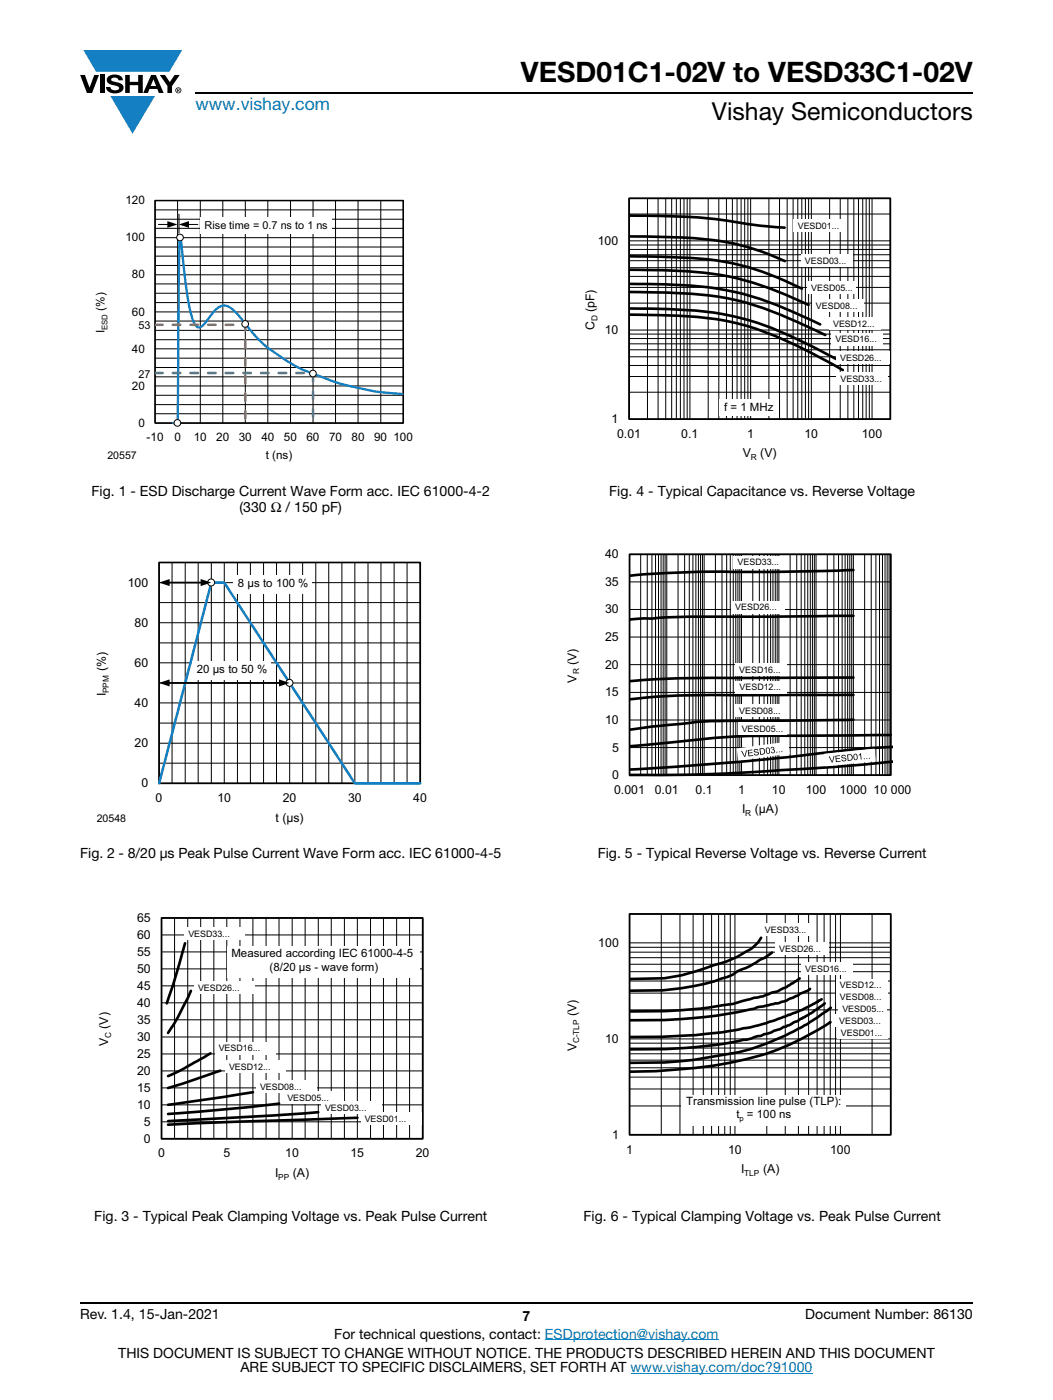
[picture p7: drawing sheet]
<svg xmlns="http://www.w3.org/2000/svg" width="210mm" height="279mm" viewBox="0 0 210 279" stroke-linecap="round" stroke-linejoin="round" font-family="sans-serif">
<g fill="#147fc3">
<path d="M16.6 10h19.7l-2.5 4.3h-1.2h-13.4z"/>
<path d="M22 19.2h8.9l-4.5 7.5z"/>
</g>
<g fill="#000">
<path d="M16 15h.9l1 2.5 .9-2.5h.9l-1.3 3.6h-1.1zM19.9 15h.9v3.6h-.9zM21.6 15.3a2.1 2.1 0 0 1 2.8 .3l.1 .4h-.9a.79 .79 0 0 0-.7-.5 .79 .79 0 0 0-.7 .4l.2 .3 1 .2a1.08 1.08 0 0 1 1.2 1 1.08 1.08 0 0 1-1.1 1.2 1.73 1.73 0 0 1-2.4-1.2h.9a.96 .96 0 0 0 .8 .6 .96 .96 0 0 0 1-.4 1.31 1.31 0 0 0-1.3-.6 1.03 1.03 0 0 1-1-.6 1.03 1.03 0 0 1 .1-1.1zM25 15h.9v1.3h1.7v-1.3h.9v3.6h-.9v-1.6h-1.7v1.6h-.9zM31.9 15h1l1 1.4 .9-1.4h1l-1.5 2.2v1.4h-.9v-1.4z"/>
<path d="M30.6 15.8l.5 1.4h-1zM30.1 15l-1.5 3.6h.9l.3-.8h1.6l.3 .8h.9l-1.5-3.6z"/>
<path d="M35.5 17.8h.2v.2h-.2zM35.3 17.7v.7h.2v-.3l.3 .3-.1-.3 .1-.2v-.2z"/>
<path d="M35.1 18a.46 .46 0 0 1 .9 0 .46 .46 0 0 1-.9 0zM35 18a.6 .6 0 0 0 1.2 0 .6 .6 0 0 0-1.2 0z"/>
</g>
<path d="M39 18.6h155M16 260h178" fill="none" stroke="#000" stroke-width=".36"/>
<path d="M108.7 267.4h34.6M125.8 274h36.2" fill="none" stroke="#007ec4" stroke-width=".2"/>
<g fill="none" stroke="#000" stroke-width=".2">
<path d="M30.9 58.5h49.5M30.9 56.7h49.5M30.9 53h49.5M30.9 51.1h49.5M30.9 49.3h49.5M30.9 45.6h49.5M30.9 43.8h49.5M30.9 41.9h49.5M30.9 40h49.5v44.4h-49.5zM30.9 54.8h49.5M30.9 47.4h49.5M35.4 40v44.4"/>
<path d="M39.9 40v44.4M44.4 40v44.4M48.9 40v44.4M53.4 40v44.4M57.9 40v44.4M62.4 40v44.4M66.9 40v44.4M71.4 40v44.4M75.9 40v44.4M30.9 78.9h49.5M30.9 75.2h49.5M30.9 73.3h49.5"/>
<path d="M30.9 71.5h49.5M30.9 67.8h49.5M30.9 65.9h49.5M30.9 64.1h49.5M30.9 60.4h49.5M30.9 77h49.5M30.9 69.6h49.5M30.9 62.2h49.5M30.9 82.6h49.5M30.9 80.8h49.5"/>
</g>
<path d="M30.9 40h49.5v44.4h-49.5z" fill="none" stroke="#000" stroke-width=".3"/>
<path d="M80.3 78.6a52.3 52.3 0 0 1-22.4-6.1l-4.5-3.1-.9-.7-1.8-1.9-3.6-4.3-.9-.9-.8-.5-.9-.1-.9 .3-.9 .9-2.4 2.8-.7 .3-.5-.3-.8-1.7-.7-3.1-1.7-12.8-.1 1.6-.1 5.5-.3 29.9h-.9" fill="none" stroke="#167fc3" stroke-width=".47"/>
<path d="M30.9 64.8h18v19.6" fill="none" stroke="#f16c22" stroke-width=".5" stroke-dasharray="1.5 2"/>
<path d="M30.9 74.4h31.5v10" fill="none" stroke="#49b84e" stroke-width=".5" stroke-dasharray="1.5 2"/>
<circle cx="35.4" cy="84.4" r=".66" fill="#fff"/>
<circle cx="35.4" cy="84.4" r=".66" fill="none" stroke="#000" stroke-width=".2"/>
<circle cx="35.9" cy="47.4" r=".66" fill="#fff"/>
<circle cx="35.9" cy="47.4" r=".66" fill="none" stroke="#000" stroke-width=".2"/>
<circle cx="48.9" cy="64.7" r=".66" fill="#fff"/>
<circle cx="48.9" cy="64.7" r=".66" fill="none" stroke="#000" stroke-width=".2"/>
<circle cx="62.4" cy="74.5" r=".66" fill="#fff"/>
<circle cx="62.4" cy="74.5" r=".66" fill="none" stroke="#000" stroke-width=".2"/>
<path d="M39.8 43.4h26.3v3.3h-26.3z" fill="#fff"/>
<g fill="none" stroke="#000" stroke-width=".2">
<path d="M31.5 44.8h2.2M35.7 42.7v3.9M37.3 44.8h2.2M31.7 112.3h52.1v44h-52.1zM31.7 116.3h52.1M34.3 112.3v44M36.9 112.3v44M39.5 112.3v44M42.1 112.3v44M44.7 112.3v44M47.3 112.3v44M49.9 112.3v44"/>
<path d="M52.6 112.3v44M55.1 112.3v44M57.8 112.3v44M60.3 112.3v44M63 112.3v44M65.6 112.3v44M68.2 112.3v44M70.8 112.3v44M73.4 112.3v44M76 112.3v44M78.6 112.3v44M81.2 112.3v44"/>
<path d="M31.7 136.3h52.1M31.7 128.3h52.1M31.7 120.3h52.1M31.7 132.3h52.1M31.7 124.3h52.1M31.7 152.3h52.1M31.7 144.3h52.1M31.7 148.3h52.1M31.7 140.3h52.1"/>
</g>
<path d="M33.4 44.1l2 .7-2 .7zM35.7 44.8l2-.7v1.4z" fill="#000"/>
<path d="M31.7 112.3h52.1v44h-52.1z" fill="none" stroke="#000" stroke-width=".34"/>
<path d="M31.7 156.3l10.4-40h2.6l26.1 40h13" fill="none" stroke="#147fc3" stroke-width=".51"/>
<circle cx="42.1" cy="116.3" r=".7" fill="#fff"/>
<circle cx="42.1" cy="116.3" r=".7" fill="none" stroke="#000" stroke-width=".2"/>
<circle cx="57.7" cy="136.3" r=".7" fill="#fff"/>
<circle cx="57.7" cy="136.3" r=".7" fill="none" stroke="#000" stroke-width=".2"/>
<path d="M33.5 116.3h6.9M33.5 136.3h22.5" fill="none" stroke="#000" stroke-width=".35"/>
<path d="M40 115.6l2.1 .7-2.1 .7zM55.6 135.6l2.2 .7-2.2 .7z" fill="#000"/>
<path d="M31.7 116.3l2.1-.7v1.4zM31.7 136.3l2.1-.7v1.4z" fill="#000"/>
<g fill="#fff">
<path d="M38.4 132h15.6v3.7h-15.6z"/>
<path d="M46.6 114.7h15.6v3.8h-15.6z"/>
</g>
<g fill="none" stroke="#000" stroke-width=".2">
<path d="M32.2 183.2h52.1v44.1h-52.1zM32.2 196.7h52.1M32.2 193.4h52.1M32.2 190h52.1M32.2 186.6h52.1M34.8 183.2v44.1M37.4 183.2v44.1M40 183.2v44.1M42.6 183.2v44.1M45.2 183.2v44.1M47.9 183.2v44.1M50.4 183.2v44.1"/>
<path d="M53.1 183.2v44.1M55.6 183.2v44.1M58.3 183.2v44.1M60.8 183.2v44.1M63.5 183.2v44.1M66.1 183.2v44.1M68.7 183.2v44.1M71.3 183.2v44.1M73.9 183.2v44.1M76.5 183.2v44.1M79.1 183.2v44.1M81.7 183.2v44.1"/>
<path d="M32.2 217.1h52.1M32.2 213.7h52.1M32.2 210.3h52.1M32.2 207h52.1M32.2 203.5h52.1M32.2 200.1h52.1M32.2 223.9h52.1M32.2 220.5h52.1"/>
</g>
<path d="M32.2 183.2h52.1v44.1h-52.1z" fill="none" stroke="#000" stroke-width=".35"/>
<path d="M36.9 188.3l-2 7-1.6 4.9M38.1 197.7l-1.1 2.2a41.7 41.7 0 0 1-3.5 6.2M42 210.2l-5.2 3-3.3 1.6M43.9 213.7l-10.4 3.4M50.4 218l-16.9 2.5M55.7 220.3l-9.7 1-12.5 1M63.5 222l-10.8 .7-19.2 1M71.3 223.1l-37.8 1.4" fill="none" stroke="#000" stroke-width=".53"/>
<g fill="#fff">
<path d="M45.3 188.9h38.4v6.3h-38.4z"/>
<path d="M71.9 222h12.1v2.5h-12.1z"/>
<path d="M64 219.9h12.1v2.5h-12.1z"/>
<path d="M56.5 217.8h12.1v2.5h-12.1z"/>
<path d="M51.1 215.7h12.1v2.4h-12.1z"/>
<path d="M44.9 211.5h12.1v2.5h-12.1z"/>
<path d="M42.8 207.9h12.1v2.5h-12.1z"/>
<path d="M38.7 195.8h12.1v2.5h-12.1z"/>
<path d="M36.8 185.1h12.1v2.4h-12.1z"/>
</g>
<g fill="none" stroke="#000" stroke-width=".2">
<path d="M125.5 39.6v44M125.5 39.6h52v44h-52M129.1 39.6v44M131.2 39.6v44M132.8 39.6v44M133.9 39.6v44M134.9 39.6v44M135.7 39.6v44M136.4 39.6v44M137 39.6v44M137.6 39.6v44M141.2 39.6v44"/>
<path d="M143.3 39.6v44M144.9 39.6v44M146 39.6v44M147 39.6v44M147.8 39.6v44M148.5 39.6v44M149.1 39.6v44M149.7 39.6v44M153.3 39.6v44M155.4 39.6v44M157 39.6v44M158.2 39.6v44"/>
<path d="M159.1 39.6v44M159.9 39.6v44M160.6 39.6v44M161.2 39.6v44M161.8 39.6v44M165.4 39.6v44M167.6 39.6v44M169.1 39.6v44M170.3 39.6v44M171.2 39.6v44M172 39.6v44M172.7 39.6v44"/>
<path d="M173.4 39.6v44M173.9 39.6v44M125.5 57.4h52M125.5 55.2h52M125.5 53.4h52M125.5 52h52M125.5 50.8h52M125.5 49.8h52M125.5 48.9h52M125.5 42.7h52M125.5 48.1h52M125.5 78.3h52"/>
<path d="M125.5 75.1h52M125.5 72.9h52M125.5 71.2h52M125.5 69.8h52M125.5 68.6h52M125.5 67.6h52M125.5 66.7h52M125.5 60.5h52M125.5 65.9h52"/>
</g>
<path d="M125.5 39.6h52v44h-52z" fill="none" stroke="#000" stroke-width=".35"/>
<path d="M125.5 43l13.7 .4 7.6 .9a74.2 74.2 0 0 0 9.7 1.1M125.5 47.2l11.1 .2a57.2 57.2 0 0 1 10.5 1.4 50.9 50.9 0 0 1 9.4 3.3M125.5 51.1l5.6 .1a66.4 66.4 0 0 1 20 2.7l4.3 1.6 4.5 2.1M125.5 53.8a100.6 100.6 0 0 1 21 1.6 71.8 71.8 0 0 1 14.7 5.5M125.5 56.7h1.9a79.9 79.9 0 0 1 22.4 2.4 93.1 93.1 0 0 1 13.8 5.6M125.5 58.3h5a68.7 68.7 0 0 1 20 2.6l5.7 2.1 8.4 3.9M125.5 61.6h2a77.9 77.9 0 0 1 22.1 2.4 94.2 94.2 0 0 1 17.4 7.8M125.5 62.8l5.5 .1a60.4 60.4 0 0 1 22.6 3.8l6.8 3.1 7.7 4.1" fill="none" stroke="#000" stroke-width=".53"/>
<g fill="#fff">
<path d="M158.3 43.8h10v2.5h-10z"/>
<path d="M159.7 50.8h10.4v2.4h-10.4z"/>
<path d="M161 56.1h9.7v2.4h-9.7z"/>
<path d="M161.9 59.8h10.2v2.5h-10.2z"/>
<path d="M165.3 63.3h10.3v2.4h-10.3z"/>
<path d="M165.8 66.4h10.2v2.5h-10.2z"/>
<path d="M166.7 70h10.7v2.5h-10.7z"/>
<path d="M166.8 74.3h10.2v2.4h-10.2z"/>
<path d="M143.5 79.6h11.4v3.3h-11.4z"/>
</g>
<g fill="none" stroke="#000" stroke-width=".2">
<path d="M125.5 110.6h52.1v44.1h-52.1zM125.5 116.1h52.1M127.8 110.6v44.1M129.1 110.6v44.1M130 110.6v44.1M130.7 110.6v44.1M131.3 110.6v44.1M131.8 110.6v44.1M132.2 110.6v44.1M132.6 110.6v44.1M133 110.6v44.1M135.2 110.6v44.1"/>
<path d="M136.5 110.6v44.1M137.5 110.6v44.1M138.2 110.6v44.1M138.8 110.6v44.1M139.3 110.6v44.1M139.7 110.6v44.1M140.1 110.6v44.1M140.4 110.6v44.1M142.7 110.6v44.1M144 110.6v44.1M144.9 110.6v44.1M145.6 110.6v44.1"/>
<path d="M146.2 110.6v44.1M146.7 110.6v44.1M147.1 110.6v44.1M147.5 110.6v44.1M147.9 110.6v44.1M150.1 110.6v44.1M151.4 110.6v44.1M152.4 110.6v44.1M153.1 110.6v44.1M153.7 110.6v44.1M154.1 110.6v44.1M154.6 110.6v44.1"/>
<path d="M155 110.6v44.1M155.3 110.6v44.1M157.6 110.6v44.1M158.9 110.6v44.1M159.8 110.6v44.1M160.5 110.6v44.1M161.1 110.6v44.1M161.6 110.6v44.1M162 110.6v44.1M162.4 110.6v44.1M162.7 110.6v44.1M165 110.6v44.1"/>
<path d="M166.3 110.6v44.1M167.2 110.6v44.1M167.9 110.6v44.1M168.5 110.6v44.1M169 110.6v44.1M169.5 110.6v44.1M169.8 110.6v44.1M170.2 110.6v44.1M172.4 110.6v44.1M173.7 110.6v44.1M174.7 110.6v44.1M175.4 110.6v44.1"/>
<path d="M176 110.6v44.1M176.5 110.6v44.1M176.9 110.6v44.1M177.3 110.6v44.1M125.5 138.2h52.1M125.5 132.6h52.1M125.5 127.1h52.1M125.5 121.6h52.1M125.5 149.2h52.1M125.5 143.7h52.1"/>
</g>
<path d="M125.5 110.6h52.1v44.1h-52.1z" fill="none" stroke="#000" stroke-width=".35"/>
<path d="M170.2 113.8l-14 .3a394.7 394.7 0 0 0-23.5 .3l-7.2 .5M170.2 138.7h-15.3a374 374 0 0 0-25 .4l-4.4 .5M170.2 135.2l-16.7 .1a305.1 305.1 0 0 0-28 .6M170.2 122.9l-32.7 .2-12 .5M170.2 143.6l-16.7 .2a147.8 147.8 0 0 0-20.5 .9l-7.5 .9M177.6 146.7l-10.4 .1a432.5 432.5 0 0 0-23.8 .4l-17.9 1.7M177.9 152a697 697 0 0 1-43 2.7h-9.4M177.9 149.1a372 372 0 0 0-24.1 2.3l-14.2 1.3-14.1 .9" fill="none" stroke="#000" stroke-width=".53"/>
<path d="M164.4 150.4l10-1 .2 2.5-10 1z" fill-rule="evenodd" fill="#fff"/>
<path d="M165.3 151l.1-.1 .5 1.1 .3-1.1 .2-.1-.4 1.4h-.1zM166.6 150.8l.9-.1v.2l-.7 .1v.3h.7v.1l-.7 .1v.4l.8-.1v.2l-.9 .1zM167.9 150.8a.51 .51 0 0 1 .8 .2h-.2a.28 .28 0 0 0-.3-.2 .28 .28 0 0 0-.2 .3 .65 .65 0 0 1 .8 .5 .54 .54 0 0 1-.5 .4 .54 .54 0 0 1-.5-.4l.1-.1a.31 .31 0 0 0 .4 .3 .31 .31 0 0 0 .2-.4h-.1a.4 .4 0 0 1-.5-.1 .4 .4 0 0 1 0-.5zM168.9 150.6l.5-.1a.64 .64 0 0 1 .6 .6 .64 .64 0 0 1-.5 .7l-.4 .1zM169.1 150.7l.1 1a.52 .52 0 0 0 .7-.6 .52 .52 0 0 0-.8-.4zM170.3 150.5a.52 .52 0 0 1 .7 .1 .52 .52 0 0 1 0 .6 .44 .44 0 0 1-.5 .5 .44 .44 0 0 1-.3-.6zM170.5 150.6a.75 .75 0 0 0 .2 1 .66 .66 0 0 0-.2-1zM171.6 150.3h.1l.1 1.3h-.1l-.1-1-.3 .2zM172.3 151.4l.1-.1 .1 .2h-.2zM172.8 151.3h.1l.1 .2h-.2zM173.3 151.3l.1-.1 .1 .2h-.2z" fill="#000"/>
<path d="M146.9 149.4l10.3-1.4 .3 2.4-10.3 1.4z" fill-rule="evenodd" fill="#fff"/>
<path d="M147.8 149.9l.2-.1 .5 1.1 .3-1.2h.1l-.3 1.3-.2 .1zM149.1 149.7l.9-.1v.1l-.7 .1v.4l.7-.1 .1 .2-.7 .1v.4l.8-.1v.1l-.9 .2zM150.4 149.6a.51 .51 0 0 1 .8 .2h-.1a.28 .28 0 0 0-.4-.2 .28 .28 0 0 0-.2 .3 .65 .65 0 0 1 .8 .5 .54 .54 0 0 1-.5 .4 .54 .54 0 0 1-.5-.4h.2a.31 .31 0 0 0 .4 .3 .31 .31 0 0 0 .2-.5h-.2a.4 .4 0 0 1-.5-.1 .4 .4 0 0 1 0-.5zM151.4 149.4l.5-.1a.64 .64 0 0 1 .7 .6 .64 .64 0 0 1-.5 .7l-.5 .1zM151.6 149.5l.2 1a.52 .52 0 0 0 .6-.6 .52 .52 0 0 0-.8-.4zM152.8 149.3a.52 .52 0 0 1 .7 0 .52 .52 0 0 1 .1 .7 .44 .44 0 0 1-.5 .5 .44 .44 0 0 1-.4-.6zM153 149.3a.75 .75 0 0 0 .2 1 .58 .58 0 0 0-.2-1zM153.8 149.2a.34 .34 0 0 1 .5-.1 .34 .34 0 0 1 0 .5 .4 .4 0 0 1 .1 .7 .4 .4 0 0 1-.7-.3h.2a.26 .26 0 0 0 .3 .2 .26 .26 0 0 0 .2-.4 .26 .26 0 0 0-.4-.1v-.1a.22 .22 0 0 0 .3-.2 .22 .22 0 0 0-.3-.2 .22 .22 0 0 0-.2 .2h-.1zM154.8 150.1l.2-.1v.2h-.2zM155.3 150h.2v.1l-.2 .1zM155.8 149.9h.2v.2h-.2z" fill="#000"/>
<g fill="#fff">
<path d="M147.1 144.2h9.8v2.4h-9.8z"/>
<path d="M146.6 140.6h10.2v2.4h-10.2z"/>
<path d="M146.7 135.9h10.2v2.4h-10.2z"/>
<path d="M146.6 132.4h10.2v2.5h-10.2z"/>
<path d="M145.8 119.9h10.7v2.5h-10.7z"/>
<path d="M146.3 110.9h10.2v2.5h-10.2z"/>
</g>
<g fill="none" stroke="#000" stroke-width=".2">
<path d="M125.5 198.2h52.1M125.5 195.8h52.1M125.5 193.9h52.1M125.5 192.4h52.1M125.5 191.1h52.1M125.5 190h52.1M125.5 189.1h52.1M125.5 182.4h52.1v44.1h-52.1zM125.5 188.2h52.1M131.9 182.4v44.1M135.6 182.4v44.1M138.2 182.4v44.1"/>
<path d="M140.2 182.4v44.1M141.9 182.4v44.1M143.3 182.4v44.1M144.5 182.4v44.1M145.6 182.4v44.1M146.6 182.4v44.1M152.9 182.4v44.1M156.6 182.4v44.1M159.2 182.4v44.1M161.2 182.4v44.1M162.9 182.4v44.1M164.3 182.4v44.1"/>
<path d="M165.6 182.4v44.1M166.6 182.4v44.1M167.6 182.4v44.1M173.9 182.4v44.1M125.5 217.3h52.1M125.5 215h52.1M125.5 213.1h52.1M125.5 211.6h52.1M125.5 210.3h52.1M125.5 209.2h52.1M125.5 208.2h52.1M125.5 201.5h52.1"/>
<path d="M125.5 207.3h52.1M125.5 220.7h52.1"/>
</g>
<path d="M125.5 182.4h52.1v44.1h-52.1z" fill="none" stroke="#000" stroke-width=".35"/>
<path d="M151.8 187.1a6.9 6.9 0 0 1-3.2 2.9 17.2 17.2 0 0 1-6.4 2.6 45.3 45.3 0 0 1-9.7 2.6l-7 .2M154 190.1l-1.5 1-1 .5-2 1.2-2.4 1-1 .7-1.1 .5a48.7 48.7 0 0 1-19.5 2.7M159.5 195.3l-2.6 1.7-1.8 .8-1.3 .4-1.6 .6-1.8 .3a39.9 39.9 0 0 1-7.6 1.7l-3.3 .5a120.9 120.9 0 0 1-14 .6M161.5 197.4l-.6 .4-1.4 .5-.5 .4-.6 .3a25.8 25.8 0 0 1-6.7 1.9l-.6 .1-.7 .3-4.1 .8a94.9 94.9 0 0 1-13.8 1.5h-7M163.8 199.4l-1.2 .7a54.7 54.7 0 0 1-18.6 5.9l-1.4 .2a108 108 0 0 1-17.1 .8M164.5 200.3l-2.5 1.7-2.9 1.7-.5 .2a34.1 34.1 0 0 1-6.2 2.5l-.7 .3-.6 .1-1.3 .5-1.6 .2a71.3 71.3 0 0 1-15.5 1.9h-7.2M165.5 204.1l.1-.1a54.6 54.6 0 0 1-24.9 8.9 148 148 0 0 1-15.2 1M165.7 201.1l-3.4 2.4a48.6 48.6 0 0 1-10.1 5l-2.5 .9a86.7 86.7 0 0 1-24.2 2.7" fill="none" stroke="#000" stroke-width=".53"/>
<g fill="#fff">
<path d="M135.8 218.6h32.8v6.1h-32.8z"/>
<path d="M166.9 204.8h10v2.5h-10z"/>
<path d="M166.6 202.4h10.3v2.5h-10.3z"/>
<path d="M167.2 200.1h9.7v2.4h-9.7z"/>
<path d="M166.7 197.7h10.2v2.5h-10.2z"/>
<path d="M166.7 195.4h10.2v2.4h-10.2z"/>
<path d="M159.8 192h10.2v2.5h-10.2z"/>
<path d="M154.6 188h10.6v2.5h-10.6z"/>
<path d="M151.7 184.4h10.3v2.4h-10.3z"/>
</g>
<text font-size="5.6" x="103.9" y="16.4">VESD01C1-02V to VESD33C1-02V</text>
<text font-size="4.9" x="142" y="23.9">Vishay Semiconductors</text>
<text font-size="3.5" fill="#007ec4" x="39" y="22">www.vishay.com</text>
<g font-size="2.8">
<text x="18.2" y="98.9">Fig. 1 - ESD Discharge Current Wave Form acc. IEC 61000-4-2</text>
<text x="121.5" y="98.9">Fig. 4 - Typical Capacitance vs. Reverse Voltage</text>
<text x="47.8" y="102.1">(330 Ω / 150 pF)</text>
<text x="16" y="171.3">Fig. 2 - 8/20 μs Peak Pulse Current Wave Form acc. IEC 61000-4-5</text>
<text x="119.2" y="171.3">Fig. 5 - Typical Reverse Voltage vs. Reverse Current</text>
<text x="18.8" y="243.6">Fig. 3 - Typical Peak Clamping Voltage vs. Peak Pulse Current</text>
<text x="116.4" y="243.6">Fig. 6 - Typical Clamping Voltage vs. Peak Pulse Current</text>
<text x="16" y="263.3">Rev. 1.4, 15-Jan-2021</text>
<text x="104.2" y="263.6">7</text>
<text x="160.6" y="263.3">Document Number: 86130</text>
<text x="66.7" y="267.1">For technical questions, contact: ESDprotection@vishay.com</text>
<text x="23.6" y="271">THIS DOCUMENT IS SUBJECT TO CHANGE WITHOUT NOTICE. THE PRODUCTS DESCRIBED HEREIN AND THIS DOCUMENT</text>
<text x="48" y="273.8">ARE SUBJECT TO SPECIFIC DISCLAIMERS, SET FORTH AT www.vishay.com/doc?91000</text>
</g>
<g font-size="2.5">
<text x="119.2" y="48.9">100</text>
<text x="118.6" y="65.9" transform="rotate(-90 118.6 65.9)">C</text>
<text x="118.6" y="62.2" transform="rotate(-90 118.6 62.2)">(pF)</text>
<text x="120.6" y="66.6">10</text>
<text x="122" y="84.4">1</text>
<text x="123" y="87.4">0.01</text>
<text x="135.8" y="87.4">0.1</text>
<text x="149" y="87.4">1</text>
<text x="160.4" y="87.4">10</text>
<text x="171.8" y="87.4">100</text>
<text x="148.1" y="91.3">V</text>
<text x="151.6" y="91.3">(V)</text>
<text x="120.7" y="111.4">40</text>
<text x="25.5" y="117.1">100</text>
<text x="120.7" y="116.9">35</text>
<text x="26.8" y="125.1">80</text>
<text x="120.7" y="122.4">30</text>
<text x="120.7" y="127.9">25</text>
<text x="21.1" y="134" transform="rotate(-90 21.1 134)">(%)</text>
<text x="26.8" y="133.1">60</text>
<text x="114.9" y="136.3" transform="rotate(-90 114.9 136.3)">V</text>
<text x="114.9" y="132.7" transform="rotate(-90 114.9 132.7)">(V)</text>
<text x="120.7" y="133.5">20</text>
<text x="21.1" y="139" transform="rotate(-90 21.1 139)">I</text>
<text x="26.8" y="141.1">40</text>
<text x="120.7" y="139">15</text>
<text x="26.8" y="149.1">20</text>
<text x="120.7" y="144.5">10</text>
<text x="122" y="150">5</text>
<text x="122" y="155.5">0</text>
<text x="28.2" y="157.1">0</text>
<text x="31" y="160.1">0</text>
<text x="43.4" y="160.1">10</text>
<text x="56.4" y="160.1">20</text>
<text x="69.4" y="160.1">30</text>
<text x="82.4" y="160.1">40</text>
<text x="122.4" y="158.4">0.001</text>
<text x="130.6" y="158.4">0.01</text>
<text x="138.7" y="158.4">0.1</text>
<text x="147.2" y="158.4">1</text>
<text x="153.9" y="158.4">10</text>
<text x="160.7" y="158.4">100</text>
<text x="167.4" y="158.4">1000 10 000</text>
<text x="54.9" y="164">t (µs)</text>
<text x="148" y="162.3">I</text>
<text x="150.5" y="162.3">(µA)</text>
<text x="27.3" y="184">65</text>
<text x="27.3" y="190.8">55</text>
<text x="27.3" y="187.4">60</text>
<text x="119.3" y="189">100</text>
<text x="27.3" y="197.5">45</text>
<text x="27.3" y="194.2">50</text>
<text x="27.3" y="200.9">40</text>
<text x="114.9" y="202.8" transform="rotate(-90 114.9 202.8)">(V)</text>
<text x="21.6" y="208.8" transform="rotate(-90 21.6 208.8)">V</text>
<text x="21.6" y="205.3" transform="rotate(-90 21.6 205.3)">(V)</text>
<text x="27.3" y="207.7">30</text>
<text x="27.3" y="204.3">35</text>
<text x="114.9" y="209.8" transform="rotate(-90 114.9 209.8)">V</text>
<text x="120.7" y="208.1">10</text>
<text x="27.3" y="214.5">20</text>
<text x="27.3" y="211.1">25</text>
<text x="27.3" y="221.3">10</text>
<text x="27.3" y="217.9">15</text>
<text x="28.7" y="224.7">5</text>
<text x="122" y="227.3">1</text>
<text x="28.7" y="228.1">0</text>
<text x="31.5" y="231">0</text>
<text x="44.5" y="231">5</text>
<text x="56.9" y="231">10</text>
<text x="69.9" y="231">15</text>
<text x="82.9" y="231">20</text>
<text x="124.9" y="230.2">1</text>
<text x="145.2" y="230.2">10</text>
<text x="165.5" y="230.2">100</text>
<text x="54.9" y="234.9">I</text>
<text x="58.4" y="234.9">(A)</text>
<text x="147.8" y="234.1">I</text>
<text x="152.2" y="234.1">(A)</text>
</g>
<g font-size="2.3">
<text x="25" y="40.8">120</text>
<text x="25" y="48.2">100</text>
<text x="26.3" y="55.6">80</text>
<text x="20.9" y="62" transform="rotate(-90 20.9 62)">(%)</text>
<text x="26.3" y="63">60</text>
<text x="20.9" y="66.5" transform="rotate(-90 20.9 66.5)">I</text>
<text x="26.3" y="70.4">40</text>
<text x="26.3" y="77.8">20</text>
<text x="144.4" y="82">f = 1 MHz</text>
<text x="27.6" y="85.2">0</text>
<text x="29.2" y="88">-10</text>
<text x="34.8" y="88">0</text>
<text x="38.6" y="88">10</text>
<text x="43.1" y="88">20</text>
<text x="47.6" y="88">30</text>
<text x="52.1" y="88">40</text>
<text x="56.6" y="88">50</text>
<text x="61.1" y="88">60</text>
<text x="65.6" y="88">70</text>
<text x="70.1" y="88">80</text>
<text x="74.6" y="88">90 100</text>
<text x="53" y="91.7">t (ns)</text>
<text x="47.5" y="117.1">8 µs to 100 %</text>
<text x="39.2" y="134.4">20 µs to 50 %</text>
<text x="46.1" y="191.1">Measured according IEC 61000-4-5</text>
<text x="53.8" y="193.7">(8/20 µs - wave form)</text>
<text x="136.8" y="220.5">Transmission line pulse (TLP):</text>
<text x="146.8" y="223.1">t = 100 ns</text>
</g>
<g font-size="2.2">
<text x="40.8" y="45.7">Rise time = 0.7 ns to 1 ns</text>
<text x="27.6" y="65.6">53</text>
<text x="27.6" y="75.3">27</text>
</g>
<g font-size="2.1">
<text x="21.4" y="91.5">20557</text>
<text x="19.3" y="164">20548</text>
</g>
<g font-size="1.8">
<text x="159.1" y="45.7">VESD01...</text>
<text x="160.5" y="52.7">VESD03...</text>
<text x="161.8" y="58">VESD05...</text>
<text x="162.7" y="61.7">VESD08...</text>
<text x="166.1" y="65.2">VESD12...</text>
<text x="166.6" y="68.3">VESD16...</text>
<text x="167.5" y="71.9">VESD26...</text>
<text x="167.6" y="76.2">VESD33...</text>
<text x="147.1" y="112.8">VESD33...</text>
<text x="146.6" y="121.8">VESD26...</text>
<text x="147.4" y="134.3">VESD16...</text>
<text x="147.5" y="137.8">VESD12...</text>
<text x="147.4" y="142.5">VESD08...</text>
<text x="147.9" y="146.1">VESD05...</text>
<text x="37.6" y="187">VESD33...</text>
<text x="152.5" y="186.3">VESD33...</text>
<text x="155.4" y="189.9">VESD26...</text>
<text x="39.5" y="197.7">VESD26...</text>
<text x="160.6" y="193.9">VESD16...</text>
<text x="167.5" y="197.3">VESD12...</text>
<text x="167.5" y="199.6">VESD08...</text>
<text x="168" y="202">VESD05...</text>
<text x="43.6" y="209.8">VESD16...</text>
<text x="167.4" y="204.3">VESD03...</text>
<text x="167.7" y="206.7">VESD01...</text>
<text x="45.7" y="213.5">VESD12...</text>
<text x="51.9" y="217.6">VESD08...</text>
<text x="57.3" y="219.7">VESD05...</text>
<text x="64.8" y="221.8">VESD03...</text>
<text x="72.7" y="223.9">VESD01...</text>
</g>
<g font-size="1.7">
<text x="119.1" y="64.1" transform="rotate(-90 119.1 64.1)">D</text>
<text x="149.8" y="91.9">R</text>
<text x="115.5" y="134.6" transform="rotate(-90 115.5 134.6)">R</text>
<text x="21.7" y="138.3" transform="rotate(-90 21.7 138.3)">PPM</text>
<text x="148.6" y="162.9">R</text>
<text x="22.2" y="207.2" transform="rotate(-90 22.2 207.2)">C</text>
<text x="115.5" y="208.2" transform="rotate(-90 115.5 208.2)">C-TLP</text>
<text x="55.5" y="235.5">PP</text>
<text x="148.4" y="234.7">TLP</text>
</g>
<text font-size="1.6" x="21.4" y="65.9" transform="rotate(-90 21.4 65.9)">ESD</text>
<text font-size="1.5" x="147.5" y="223.6">p</text>
</svg>
